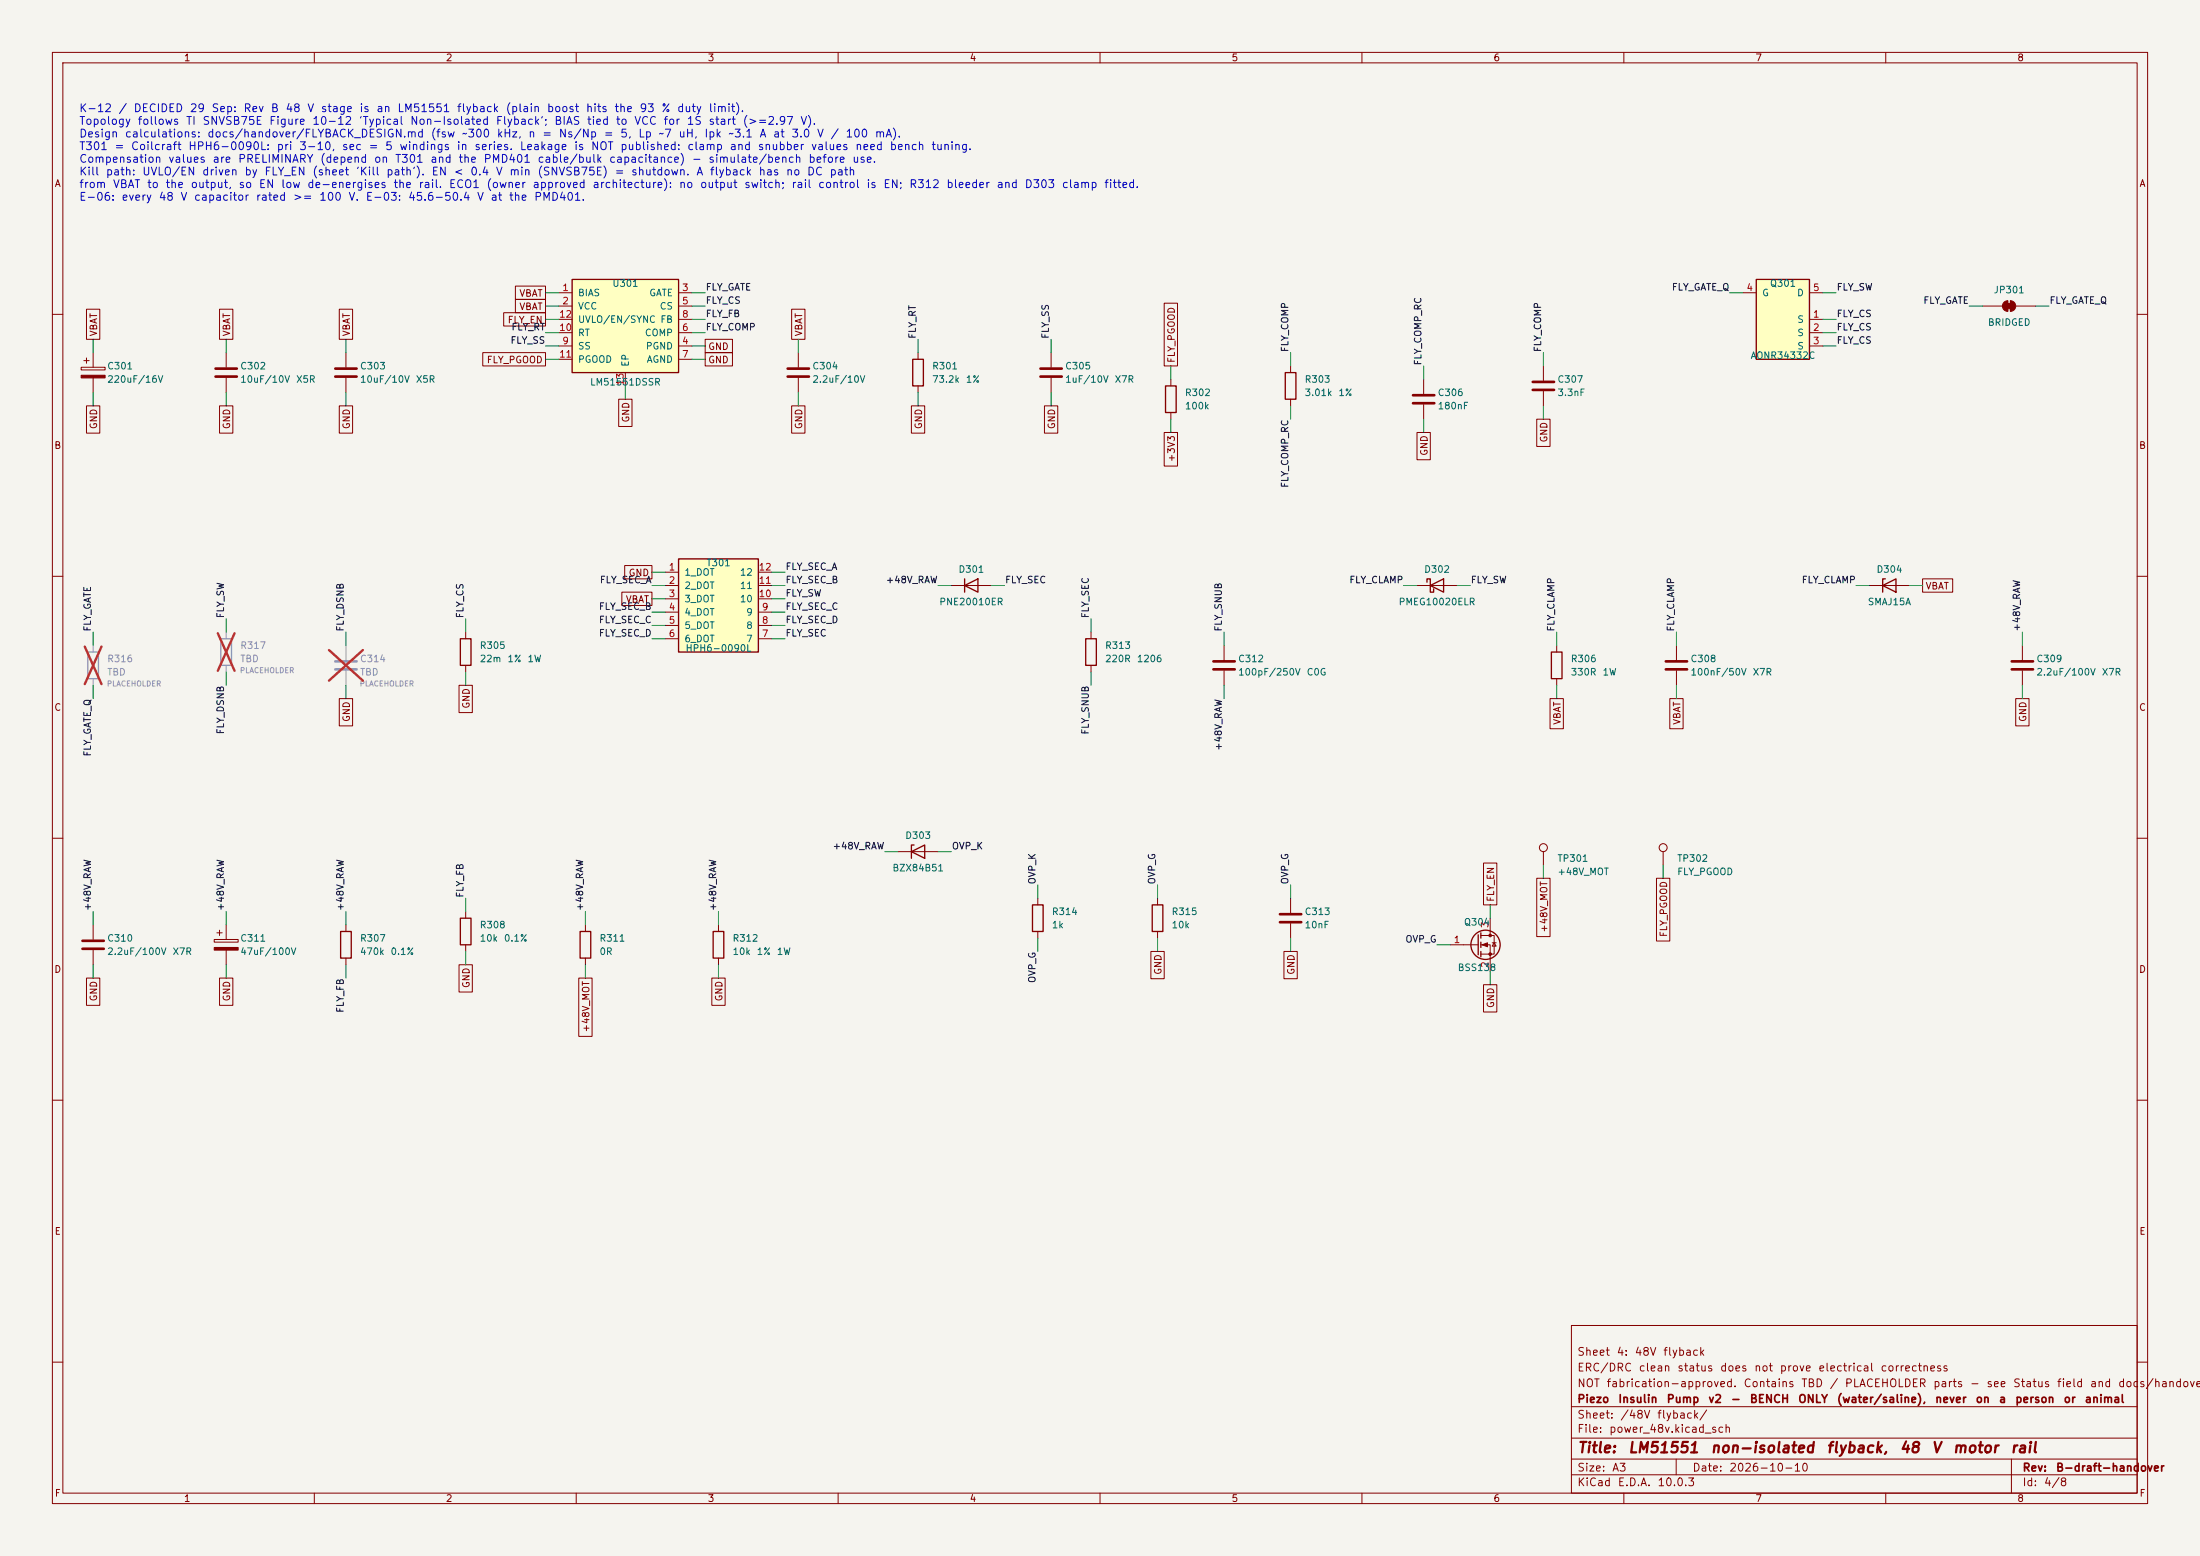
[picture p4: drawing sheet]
<svg xmlns="http://www.w3.org/2000/svg" width="420mm" height="297mm" viewBox="0 0 420 297" stroke-linecap="round" stroke-linejoin="round" font-family="sans-serif">
<path d="M0 0h420v297h-420z" fill="#f5f4ef" stroke="#f5f4ef" stroke-width=".19"/>
<g fill="none" stroke="#840000" stroke-width=".19">
<path d="M10 10h400v277h-400zM12 12h396v273h-396zM60 10v2M110 10v2M160 10v2M210 10v2M260 10v2M310 10v2M360 10v2M10 60h2M15.5 70.1h4.6v.5h-4.6zM16 68.8h1"/>
<path d="M16.5 68.3v1M17.8 67.3v2.8M17.8 72.1v2.8M43.2 67.3v2.8M43.2 72.1v2.8M152.4 67.3v2.8M152.4 72.1v2.8M175.3 67.3v1.3M175.3 73.7v1.2M200.7 67.3v2.8M200.7 72.1v2.8M223.5 72.4v1.3"/>
<path d="M223.5 78.7v1.3M246.4 69.9v1.2M246.4 76.2v1.3M271.8 72.4v2.8M271.8 77.2v2.8M294.6 69.9v2.7M294.6 74.7v2.8M408 60h2M10 110h2M181.6 111.8h7.6M270.5 111.8h7.6M408 110h2"/>
<path d="M208.3 120.7v1.2M208.3 127v1.3M233.7 123.2v2.8M233.7 128v2.8M297.2 123.2v1.3M297.2 129.5v1.3M320 123.2v2.8M320 128v2.8M10 160h2M408 160h2M171.4 162.6h7.7M294.6 162.6v2.5"/>
<path d="M10 210h2M408 210h2M300 253h108v32h-108zM10 260h2M300 278.5h108M300 274.5h108M300 268.5h108M320 278.5v3M384 278.5v6.5M408 260h2M60 285v2M110 285v2"/>
<path d="M160 285v2M210 285v2M260 285v2M300 281.5h108M310 285v2M360 285v2"/>
<circle cx="294.6" cy="161.8" r=".76"/>
</g>
<g fill="none" stroke="#840000" stroke-width=".51">
<path d="M41.1 70.4h4.1M41.1 71.9h4.1M150.4 70.4h4M150.4 71.9h4M198.6 70.4h4.1M198.6 71.9h4.1M269.7 75.4h4.1M269.7 77h4.1M292.6 72.9h4.1M292.6 74.4h4.1M231.6 126.2h4.1M231.6 127.8h4.1"/>
<path d="M318 126.2h4.1M318 127.8h4.1"/>
</g>
<path d="M174.2 68.6h2.1v5.1h-2.1zM222.5 73.7h2v5h-2zM245.4 71.1h2v5.1h-2zM184.1 111.8l2.6-1.3v2.5zM184.1 110.5v2.5M272.4 111.1v-.6h.6v2.5h.7v-.6M273 111.8l2.6-1.3v2.5zM207.3 121.9h2v5.1h-2zM296.2 124.5h2v5h-2zM174 162.6l2.5-1.3v2.5zM174.5 161.3h-.5v2.5" fill="none" stroke="#840000" stroke-width=".25"/>
<path d="M16.8 124.5h2v5h-2zM42.2 121.9h2v5.1h-2z" fill="none" stroke="#9c9b98" stroke-width=".25"/>
<path d="M17.8 123.2v1.3M17.8 129.5v1.3M43.2 120.7v1.2M43.2 127v1.3" fill="none" stroke="#9c9b98" stroke-width=".19"/>
<path d="M16.2 123.4l3.2 7.2M19.4 123.4l-3.2 7.2M41.6 120.9l3.2 7.1M44.8 120.9l-3.2 7.1" fill="none" stroke="#e12e31" stroke-width=".46"/>
<path d="M15.5 71.6h4.6v.5h-4.6z" fill="#840000" stroke="#840000" stroke-width=".19"/>
<path d="M109.2 53.3h20.3v17.8h-20.3z" fill="#ffffc2"/>
<path d="M109.2 53.3h20.3v17.8h-20.3zM87.9 121.9h2v5.1h-2z" fill="none" stroke="#840000" stroke-width=".25"/>
<g fill="none" stroke="#840000" stroke-width=".19">
<path d="M106.7 55.9h2.5M106.7 58.4h2.5M129.5 55.9h2.6M129.5 58.4h2.6M66 67.3v2.8M66 72.1v2.8M106.7 66h2.5M106.7 63.5h2.5M106.7 68.6h2.5M106.7 61h2.5M119.4 71.1v2.6M129.5 66h2.6"/>
<path d="M129.5 63.5h2.6M129.5 68.6h2.6M129.5 61h2.6M88.9 120.7v1.2M88.9 127v1.3"/>
</g>
<path d="M64 70.4h4.1M64 71.9h4.1" fill="none" stroke="#840000" stroke-width=".51"/>
<path d="M64 126.2h4.1M64 127.8h4.1" fill="none" stroke="#9c9b98" stroke-width=".51"/>
<path d="M66 123.2v2.8M66 128v2.8" fill="none" stroke="#9c9b98" stroke-width=".19"/>
<path d="M62.8 124.1l6.5 5.8M69.3 124.1l-6.5 5.8" fill="none" stroke="#e12e31" stroke-width=".46"/>
<path d="M129.5 106.7h15.3v17.8h-15.3z" fill="#ffffc2"/>
<path d="M129.5 106.7h15.3v17.8h-15.3z" fill="none" stroke="#840000" stroke-width=".25"/>
<path d="M127 109.2h2.5M127 111.8h2.5M127 114.3h2.5M127 116.8h2.5M127 119.4h2.5M144.8 109.2h2.5M144.8 111.8h2.5M144.8 114.3h2.5M144.8 116.8h2.5M144.8 119.4h2.5M127 121.9h2.5M144.8 121.9h2.5" fill="none" stroke="#840000" stroke-width=".19"/>
<path d="M335.3 53.3h10.1v15.3h-10.1z" fill="#ffffc2"/>
<g fill="none" stroke="#840000" stroke-width=".25">
<path d="M335.3 53.3h10.1v15.3h-10.1zM359.4 111.8l2.5-1.3v2.5zM359.9 110.5h-.5v2.5M65 177.8h2.1v5.1h-2.1zM87.9 175.3h2v5h-2zM110.7 177.8h2.1v5.1h-2.1zM136.1 177.8h2.1v5.1h-2.1zM197.1 172.7h2v5.1h-2zM220 172.7h2v5.1h-2zM282.2 178.4v3.8M282.7 178.1v1M282.7 179.8v1"/>
<path d="M282.7 181.6v1"/>
<circle cx="283.6" cy="180.3" r="2.79"/>
</g>
<g fill="none" stroke="#840000" stroke-width=".19">
<path d="M16.5 59h2.6v5.8h-2.6zM41.9 59h2.6v5.8h-2.6zM64.8 59h2.5v5.8h-2.5zM96.2 59.7h7.9v2.5h-7.9zM98.4 54.6h5.7v2.6h-5.7zM98.4 57.1h5.7v2.6h-5.7zM151.1 59h2.6v5.8h-2.6zM222.2 57.9h2.6v12h-2.6zM332.7 55.9h2.6M345.4 55.9h2.6M378.5 58.4h3.8M383.3 57.4v2"/>
<path d="M383.8 57.4v2M384.8 58.4h3.8M16.5 77.5h2.6v5.2h-2.6zM41.9 77.5h2.6v5.2h-2.6zM64.8 77.5h2.5v5.2h-2.5zM92.2 67.3h11.9v2.6h-11.9zM118.1 76.2h2.6v5.2h-2.6zM134.6 64.8h5.2v2.5h-5.2zM134.6 67.3h5.2v2.6h-5.2zM151.1 77.5h2.6v5.2h-2.6zM174 77.5h2.5v5.2h-2.5zM199.4 77.5h2.5v5.2h-2.5z"/>
<path d="M345.4 61h2.6M345.4 63.5h2.6M345.4 66h2.6M222.2 82.6h2.6v6.4h-2.6zM270.5 82.6h2.6v5.2h-2.6zM293.4 80h2.5v5.2h-2.5zM118.7 113h5.8v2.6h-5.8zM119.3 107.9h5.2v2.6h-5.2zM356.9 111.8h7.6M367 110.5h5.8v2.5h-5.8zM64.8 133.4h2.5v5.2h-2.5zM87.6 130.8h2.6v5.2h-2.6z"/>
<path d="M295.9 133.4h2.6v5.7h-2.6zM318.8 133.4h2.5v5.7h-2.5zM384.8 133.4h2.6v5.2h-2.6zM386.1 123.2v2.8M386.1 128v2.8M17.8 176.5v2.8M40.9 179.3h4.6v.5h-4.6zM41.4 178.1h1M41.9 177.5v1.1M43.2 176.5v2.8M66 176.5v1.3M88.9 174v1.3"/>
<path d="M111.8 176.5v1.3M137.2 176.5v1.3M198.1 171.5v1.2M198.1 177.8v1.3M221 171.5v1.2M221 177.8v1.3M246.4 171.5v2.7M246.4 176.3v2.8M282.7 178.6h2.5v3.5h-2.5M283.2 164.7h2.6v8h-2.6zM284.5 175.3v3.3M284.9 180h.7"/>
<path d="M285.2 180l.4 .6h-.7zM293.4 167.6h2.5v11.2h-2.5zM316.2 167.6h2.6v12h-2.6zM317.5 162.6v2.5M16.5 186.7h2.6v5.2h-2.6zM17.8 181.4v2.8M41.9 186.7h2.6v5.2h-2.6zM43.2 181.4v2.8M66 182.9v1.3M87.6 184.2h2.6v5.2h-2.6zM88.9 180.3v1.3M110.5 186.7h2.5v11.1h-2.5z"/>
<path d="M111.8 182.9v1.3M135.9 186.7h2.5v5.2h-2.5zM137.2 182.9v1.3M219.7 181.6h2.6v5.2h-2.6zM245.1 181.6h2.6v5.2h-2.6zM276.9 180.3h5.3M282.7 180.3h1.8v5.1M283.2 188h2.6v5.2h-2.6z"/>
<circle cx="317.5" cy="161.8" r=".76"/>
</g>
<g fill="#840000" stroke="#840000" stroke-width=".19">
<path d="M383 57.9h1v1h-1z"/>
<path d="M382.6 57.7l.7-.3v2a1.02 1.02 0 0 1-.9-.6 1.02 1.02 0 0 1 .2-1.1z"/>
<path d="M383.8 57.4a1.02 1.02 0 0 1 1 1 1.02 1.02 0 0 1-1 1z"/>
<path d="M40.9 180.8h4.6v.6h-4.6z"/>
<path d="M283 180.3l1-.3v.7z"/>
<circle cx="284.5" cy="178.6" r=".25"/>
<circle cx="284.5" cy="182.1" r=".25"/>
</g>
<path d="M384 126.2h4.1M384 127.8h4.1M15.7 179.6h4.1M244.3 174.5h4.1M244.3 176h4.1M15.7 181.1h4.1" fill="none" stroke="#840000" stroke-width=".51"/>
<g fill="none" stroke="#009600" stroke-width=".19">
<path d="M104.1 55.9h2.6M104.1 58.4h2.6M132.1 55.9h2.5M132.1 58.4h2.5M330.2 55.9h2.5M348 55.9h2.5M375.9 58.4h2.6M388.6 58.4h2.6M17.8 64.8v2.5M17.8 74.9v2.6M43.2 64.8v2.5M43.2 74.9v2.6"/>
<path d="M66 64.8v2.5M66 74.9v2.6M104.1 63.5h2.6M104.1 61h2.6M104.1 66h2.6M104.1 68.6h2.6M119.4 73.7v2.5M132.1 63.5h2.5M132.1 61h2.5M132.1 66h2.5M132.1 68.6h2.5M152.4 64.8v2.5"/>
<path d="M152.4 74.9v2.6M175.3 64.8v2.5M175.3 74.9v2.6M200.7 64.8v2.5M200.7 74.9v2.6M223.5 69.9v2.5M246.4 67.3v2.6M246.4 77.5v2.5M271.8 69.9v2.5M294.6 67.3v2.6M294.6 77.5v2.5M348 63.5h2.5"/>
<path d="M348 61h2.5M348 66h2.5M223.5 80v2.6M271.8 80v2.6M43.2 118.1v2.6M88.9 118.1v2.6M124.5 109.2h2.5M124.5 111.8h2.5M124.5 114.3h2.5M124.5 116.8h2.5M124.5 119.4h2.5M147.3 109.2h2.6"/>
<path d="M147.3 111.8h2.6M147.3 114.3h2.6M147.3 116.8h2.6M147.3 119.4h2.6M179.1 111.8h2.5M189.2 111.8h2.6M208.3 118.1v2.6M268 111.8h2.5M278.1 111.8h2.6M354.3 111.8h2.6M364.5 111.8h2.5M17.8 120.7v2.5"/>
<path d="M17.8 130.8v2.6M43.2 128.3v2.5M66 120.7v2.5M66 130.8v2.6M88.9 128.3v2.5M124.5 121.9h2.5M147.3 121.9h2.6M208.3 128.3v2.5M233.7 120.7v2.5M233.7 130.8v2.6M297.2 120.7v2.5M297.2 130.8v2.6"/>
<path d="M320 120.7v2.5M320 130.8v2.6M386.1 120.7v2.5M386.1 130.8v2.6M17.8 174v2.5M43.2 174v2.5M66 174v2.5M88.9 171.5v2.5M111.8 174v2.5M137.2 174v2.5M168.9 162.6h2.5M179.1 162.6h2.5"/>
<path d="M198.1 168.9v2.6M198.1 179.1v2.5M221 168.9v2.6M221 179.1v2.5M246.4 168.9v2.6M246.4 179.1v2.5M284.5 172.7v2.6M294.6 165.1v2.5M317.5 165.1v2.5M17.8 184.2v2.5M43.2 184.2v2.5M66 184.2v2.5"/>
<path d="M88.9 181.6v2.6M111.8 184.2v2.5M137.2 184.2v2.5M274.3 180.3h2.6M284.5 185.4v2.6"/>
</g>
<g font-size="2" fill="#840000">
<text x="301" y="277.8">Title:</text>
<text x="310.7" y="277.8">LM51551</text>
<text x="326.4" y="277.8">non-isolated</text>
<text x="348.5" y="277.8">flyback,</text>
<text x="362.5" y="277.8">48</text>
<text x="368.6" y="277.8">V</text>
<text x="372.7" y="277.8">motor</text>
<text x="383.6" y="277.8">rail</text>
</g>
<g font-size="1.5" fill="#0000c2">
<text x="15" y="21.8">K-12</text>
<text x="22.5" y="21.8">/</text>
<text x="25.4" y="21.8">DECIDED</text>
<text x="36.1" y="21.8">29</text>
<text x="40.3" y="21.8">Sep:</text>
<text x="46.4" y="21.8">Rev</text>
<text x="51.6" y="21.8">B</text>
<text x="54.4" y="21.8">48</text>
<text x="58.5" y="21.8">V</text>
<text x="61.1" y="21.8">stage</text>
<text x="68.5" y="21.8">is</text>
<text x="71.7" y="21.8">an</text>
<text x="75.7" y="21.8">LM51551</text>
<text x="87.1" y="21.8">flyback</text>
<text x="96.4" y="21.8">(plain</text>
<text x="104.3" y="21.8">boost</text>
<text x="111.7" y="21.8">hits</text>
<text x="117.2" y="21.8">the</text>
<text x="122" y="21.8">93</text>
<text x="126.1" y="21.8">%</text>
<text x="129.1" y="21.8">duty</text>
<text x="135.2" y="21.8">limit).</text>
<text x="15" y="24.2">Topology</text>
<text x="15" y="26.6">Design</text>
<text x="15" y="29">T301</text>
<text x="21.7" y="29">=</text>
<text x="23.7" y="26.6">calculations:</text>
<text x="24.9" y="29">Coilcraft</text>
<text x="26.2" y="24.2">follows</text>
<text x="35.4" y="24.2">TI</text>
<text x="35.8" y="29">HPH6-0090L:</text>
<text x="38.5" y="24.2">SNVSB75E</text>
<text x="39.5" y="26.6">docs/handover/FLYBACK_DESIGN.md</text>
<text x="51.3" y="24.2">Figure</text>
<text x="52.7" y="29">pri</text>
<text x="57" y="29">3-10,</text>
<text x="59.5" y="24.2">10-12</text>
<text x="65.2" y="29">sec</text>
<text x="68.4" y="24.2">'Typical</text>
<text x="70.2" y="29">=</text>
<text x="73.4" y="29">5</text>
<text x="76.1" y="29">windings</text>
<text x="78.2" y="24.2">Non-Isolated</text>
<text x="82.1" y="26.6">(fsw</text>
<text x="87.1" y="29">in</text>
<text x="88.1" y="26.6">~300</text>
<text x="90.4" y="29">series.</text>
<text x="94.5" y="24.2">Flyback';</text>
<text x="94.7" y="26.6">kHz,</text>
<text x="99.1" y="29">Leakage</text>
<text x="100.7" y="26.6">n</text>
<text x="103.4" y="26.6">=</text>
<text x="105.7" y="24.2">BIAS</text>
<text x="106.5" y="26.6">Ns/Np</text>
<text x="109.5" y="29">is</text>
<text x="111.9" y="24.2">tied</text>
<text x="112.7" y="29">NOT</text>
<text x="115.1" y="26.6">=</text>
<text x="117.4" y="24.2">to</text>
<text x="118.3" y="26.6">5,</text>
<text x="118.3" y="29">published:</text>
<text x="121" y="24.2">VCC</text>
<text x="121.7" y="26.6">Lp</text>
<text x="125.6" y="26.6">~7</text>
<text x="126.5" y="24.2">for</text>
<text x="129.4" y="26.6">uH,</text>
<text x="131" y="24.2">1S</text>
<text x="131.1" y="29">clamp</text>
<text x="134.3" y="26.6">Ipk</text>
<text x="135.1" y="24.2">start</text>
<text x="138.9" y="26.6">~3.1</text>
<text x="139.2" y="29">and</text>
<text x="141.7" y="24.2">(&gt;=2.97</text>
<text x="144.5" y="29">snubber</text>
<text x="144.9" y="26.6">A</text>
<text x="147.5" y="26.6">at</text>
<text x="151" y="26.6">3.0</text>
<text x="152.7" y="24.2">V).</text>
<text x="154.7" y="29">values</text>
<text x="155.8" y="26.6">V</text>
<text x="158.4" y="26.6">/</text>
<text x="161.3" y="26.6">100</text>
<text x="163.1" y="29">need</text>
<text x="166.9" y="26.6">mA).</text>
<text x="169.7" y="29">bench</text>
<text x="177.7" y="29">tuning.</text>
<text x="15" y="31.4">Compensation</text>
<text x="15" y="33.8">Kill</text>
<text x="20.1" y="33.8">path:</text>
<text x="27" y="33.8">UVLO/EN</text>
<text x="32" y="31.4">values</text>
<text x="38.5" y="33.8">driven</text>
<text x="40.5" y="31.4">are</text>
<text x="45.3" y="31.4">PRELIMINARY</text>
<text x="46.6" y="33.8">by</text>
<text x="50.4" y="33.8">FLY_EN</text>
<text x="59.5" y="33.8">(sheet</text>
<text x="61" y="31.4">(depend</text>
<text x="67.8" y="33.8">'Kill</text>
<text x="71.3" y="31.4">on</text>
<text x="73.6" y="33.8">path').</text>
<text x="75.3" y="31.4">T301</text>
<text x="82" y="31.4">and</text>
<text x="82.3" y="33.8">EN</text>
<text x="86.5" y="33.8">&lt;</text>
<text x="87.4" y="31.4">the</text>
<text x="89.7" y="33.8">0.4</text>
<text x="92.2" y="31.4">PMD401</text>
<text x="94.5" y="33.8">V</text>
<text x="97.1" y="33.8">min</text>
<text x="102.5" y="33.8">(SNVSB75E)</text>
<text x="102.5" y="31.4">cable/bulk</text>
<text x="116.2" y="31.4">capacitance)</text>
<text x="117.2" y="33.8">=</text>
<text x="120.4" y="33.8">shutdown.</text>
<text x="132" y="31.4">-</text>
<text x="132.8" y="33.8">A</text>
<text x="135.1" y="31.4">simulate/bench</text>
<text x="135.4" y="33.8">flyback</text>
<text x="144.7" y="33.8">has</text>
<text x="149.9" y="33.8">no</text>
<text x="153.9" y="33.8">DC</text>
<text x="154.2" y="31.4">before</text>
<text x="158.2" y="33.8">path</text>
<text x="162.6" y="31.4">use.</text>
<text x="15" y="36.3">from</text>
<text x="15" y="38.7">E-06:</text>
<text x="21.4" y="36.3">VBAT</text>
<text x="23.1" y="38.7">every</text>
<text x="28" y="36.3">to</text>
<text x="30.2" y="38.7">48</text>
<text x="31.5" y="36.3">the</text>
<text x="34.3" y="38.7">V</text>
<text x="36.3" y="36.3">output,</text>
<text x="36.9" y="38.7">capacitor</text>
<text x="45.4" y="36.3">so</text>
<text x="48.7" y="38.7">rated</text>
<text x="49.3" y="36.3">EN</text>
<text x="53.5" y="36.3">low</text>
<text x="55.8" y="38.7">&gt;=</text>
<text x="58.5" y="36.3">de-energises</text>
<text x="60.8" y="38.7">100</text>
<text x="66.4" y="38.7">V.</text>
<text x="69.7" y="38.7">E-03:</text>
<text x="75" y="36.3">the</text>
<text x="77.8" y="38.7">45.6-50.4</text>
<text x="79.8" y="36.3">rail.</text>
<text x="85.6" y="36.3">ECO1</text>
<text x="90.9" y="38.7">V</text>
<text x="92.7" y="36.3">(owner</text>
<text x="93.5" y="38.7">at</text>
<text x="97" y="38.7">the</text>
<text x="101.5" y="36.3">approved</text>
<text x="101.8" y="38.7">PMD401.</text>
<text x="113" y="36.3">architecture):</text>
<text x="129.5" y="36.3">no</text>
<text x="133.5" y="36.3">output</text>
<text x="142" y="36.3">switch;</text>
<text x="151" y="36.3">rail</text>
<text x="156.1" y="36.3">control</text>
<text x="165.3" y="36.3">is</text>
<text x="168.5" y="36.3">EN;</text>
<text x="173.5" y="36.3">R312</text>
<text x="180.5" y="36.3">bleeder</text>
<text x="190.1" y="36.3">and</text>
<text x="195.5" y="36.3">D303</text>
<text x="202.6" y="36.3">clamp</text>
<text x="210.7" y="36.3">fitted.</text>
</g>
<g font-size="1.5" fill="#840000">
<text x="301" y="262.1">ERC/DRC</text>
<text x="301" y="259.1">Sheet</text>
<text x="308.5" y="259.1">4:</text>
<text x="311.9" y="259.1">48V</text>
<text x="312.7" y="262.1">clean</text>
<text x="317.4" y="259.1">flyback</text>
<text x="320.1" y="262.1">status</text>
<text x="328.2" y="262.1">does</text>
<text x="334.8" y="262.1">not</text>
<text x="339.6" y="262.1">prove</text>
<text x="347" y="262.1">electrical</text>
<text x="358.9" y="262.1">correctness</text>
<text x="301" y="268.1">Piezo</text>
<text x="301" y="265.1">NOT</text>
<text x="306.6" y="265.1">fabrication-approved.</text>
<text x="308.8" y="268.1">Insulin</text>
<text x="318" y="268.1">Pump</text>
<text x="326" y="268.1">v2</text>
<text x="330.3" y="268.1">-</text>
<text x="332.7" y="265.1">Contains</text>
<text x="333.9" y="268.1">BENCH</text>
<text x="343.2" y="268.1">ONLY</text>
<text x="343.7" y="265.1">TBD</text>
<text x="349.2" y="265.1">/</text>
<text x="350.5" y="268.1">(water/saline),</text>
<text x="352.1" y="265.1">PLACEHOLDER</text>
<text x="368.9" y="265.1">parts</text>
<text x="369.3" y="268.1">never</text>
<text x="375.9" y="265.1">-</text>
<text x="377" y="268.1">on</text>
<text x="379.1" y="265.1">see</text>
<text x="381.5" y="268.1">a</text>
<text x="384.2" y="265.1">Status</text>
<text x="384.6" y="268.1">person</text>
<text x="392.6" y="265.1">field</text>
<text x="393.8" y="268.1">or</text>
<text x="397.9" y="268.1">animal</text>
<text x="398.9" y="265.1">and</text>
<text x="404.2" y="265.1">docs/handover</text>
<text x="301" y="273.8">File:</text>
<text x="301" y="271.1">Sheet:</text>
<text x="307.1" y="273.8">power_48v.kicad_sch</text>
<text x="309.2" y="271.1">/48V</text>
<text x="316.2" y="271.1">flyback/</text>
<text x="301" y="281.2">Size:</text>
<text x="307.6" y="281.2">A3</text>
<text x="323" y="281.2">Date:</text>
<text x="330" y="281.2">2026-10-10</text>
<text x="386" y="281.2">Rev:</text>
<text x="392.4" y="281.2">B-draft-handover</text>
<text x="301" y="284">KiCad</text>
<text x="308.7" y="284">E.D.A.</text>
<text x="316.3" y="284">10.0.3</text>
<text x="386" y="284">Id:</text>
<text x="390.1" y="284">4/8</text>
</g>
<g font-size="1.3" fill="#840000">
<text x="35" y="12">1</text>
<text x="85" y="12">2</text>
<text x="135" y="12">3</text>
<text x="185" y="12">4</text>
<text x="235" y="12">5</text>
<text x="285" y="12">6</text>
<text x="335" y="12">7</text>
<text x="385" y="12">8</text>
<text x="10.3" y="36">A</text>
<text x="408.3" y="36">A</text>
<text x="99" y="56.9">VBAT</text>
<text x="99" y="59.5">VBAT</text>
<text x="18.8" y="64.3" transform="rotate(-90 18.8 64.3)">VBAT</text>
<text x="44.2" y="64.3" transform="rotate(-90 44.2 64.3)">VBAT</text>
<text x="67.1" y="64.3" transform="rotate(-90 67.1 64.3)">VBAT</text>
<text x="96.8" y="62">FLY_EN</text>
<text x="153.5" y="64.3" transform="rotate(-90 153.5 64.3)">VBAT</text>
<text x="92.8" y="69.6">FLY_PGOOD</text>
<text x="135.1" y="67.1">GND</text>
<text x="135.1" y="69.6">GND</text>
<text x="224.6" y="69.4" transform="rotate(-90 224.6 69.4)">FLY_PGOOD</text>
<text x="18.8" y="82" transform="rotate(-90 18.8 82)">GND</text>
<text x="44.2" y="82" transform="rotate(-90 44.2 82)">GND</text>
<text x="67.1" y="82" transform="rotate(-90 67.1 82)">GND</text>
<text x="120.4" y="80.8" transform="rotate(-90 120.4 80.8)">GND</text>
<text x="153.5" y="82" transform="rotate(-90 153.5 82)">GND</text>
<text x="176.3" y="82" transform="rotate(-90 176.3 82)">GND</text>
<text x="201.7" y="82" transform="rotate(-90 201.7 82)">GND</text>
<text x="10.3" y="86">B</text>
<text x="224.6" y="88.3" transform="rotate(-90 224.6 88.3)">+3V3</text>
<text x="272.8" y="87.1" transform="rotate(-90 272.8 87.1)">GND</text>
<text x="295.7" y="84.6" transform="rotate(-90 295.7 84.6)">GND</text>
<text x="408.2" y="86">B</text>
<text x="119.9" y="110.3">GND</text>
<text x="367.5" y="112.8">VBAT</text>
<text x="119.4" y="115.4">VBAT</text>
<text x="10.3" y="136">C</text>
<text x="67.1" y="137.9" transform="rotate(-90 67.1 137.9)">GND</text>
<text x="90" y="135.4" transform="rotate(-90 90 135.4)">GND</text>
<text x="387.1" y="137.9" transform="rotate(-90 387.1 137.9)">GND</text>
<text x="408.2" y="136">C</text>
<text x="298.2" y="138.4" transform="rotate(-90 298.2 138.4)">VBAT</text>
<text x="321.1" y="138.4" transform="rotate(-90 321.1 138.4)">VBAT</text>
<text x="285.5" y="172.2" transform="rotate(-90 285.5 172.2)">FLY_EN</text>
<text x="295.7" y="178.1" transform="rotate(-90 295.7 178.1)">+48V_MOT</text>
<text x="318.6" y="179" transform="rotate(-90 318.6 179)">FLY_PGOOD</text>
<text x="10.3" y="186">D</text>
<text x="408.2" y="186">D</text>
<text x="18.8" y="191.2" transform="rotate(-90 18.8 191.2)">GND</text>
<text x="44.2" y="191.2" transform="rotate(-90 44.2 191.2)">GND</text>
<text x="90" y="188.7" transform="rotate(-90 90 188.7)">GND</text>
<text x="138.2" y="191.2" transform="rotate(-90 138.2 191.2)">GND</text>
<text x="222" y="186.2" transform="rotate(-90 222 186.2)">GND</text>
<text x="247.4" y="186.2" transform="rotate(-90 247.4 186.2)">GND</text>
<text x="112.8" y="197.2" transform="rotate(-90 112.8 197.2)">+48V_MOT</text>
<text x="285.5" y="192.5" transform="rotate(-90 285.5 192.5)">GND</text>
<text x="10.3" y="236">E</text>
<text x="408.3" y="236">E</text>
<text x="10.3" y="286">F</text>
<text x="35" y="287">1</text>
<text x="85" y="287">2</text>
<text x="135" y="287">3</text>
<text x="185" y="287">4</text>
<text x="235" y="287">5</text>
<text x="285" y="287">6</text>
<text x="335" y="287">7</text>
<text x="385" y="287">8</text>
<text x="408.3" y="286">F</text>
</g>
<g font-size="1.3" fill="#a90000">
<text x="107.2" y="55.9">1</text>
<text x="107.2" y="58.4">2</text>
<text x="130.1" y="55.9">3</text>
<text x="130.1" y="58.4">5</text>
<text x="333.3" y="55.9">4</text>
<text x="346" y="55.9">5</text>
<text x="106.6" y="63.5">10</text>
<text x="106.6" y="60.9">12</text>
<text x="130.1" y="63.5">6</text>
<text x="130.1" y="60.9">8</text>
<text x="346" y="60.9">1</text>
<text x="346" y="63.5">2</text>
<text x="106.6" y="68.6">11</text>
<text x="107.2" y="66">9</text>
<text x="130.1" y="66">4</text>
<text x="130.1" y="68.6">7</text>
<text x="346" y="66">3</text>
<text x="119.4" y="73.7" transform="rotate(-90 119.4 73.7)">13</text>
<text x="127.6" y="109.2">1</text>
<text x="127.6" y="111.7">2</text>
<text x="144.7" y="111.7">11</text>
<text x="144.7" y="109.2">12</text>
<text x="127.6" y="114.3">3</text>
<text x="127.6" y="116.8">4</text>
<text x="127.6" y="119.4">5</text>
<text x="144.7" y="114.3">10</text>
<text x="145.3" y="119.4">8</text>
<text x="145.3" y="116.8">9</text>
<text x="127.6" y="121.9">6</text>
<text x="145.3" y="121.9">7</text>
<text x="284.5" y="177.2" transform="rotate(-90 284.5 177.2)">3</text>
<text x="277.4" y="180.3">1</text>
<text x="284.5" y="184.9" transform="rotate(-90 284.5 184.9)">2</text>
</g>
<g font-size="1.3" fill="#006464">
<text x="110.2" y="56.9">BIAS</text>
<text x="110.2" y="59.4">VCC</text>
<text x="116.8" y="55.1">U301</text>
<text x="123.8" y="56.9">GATE</text>
<text x="125.8" y="59.4">CS</text>
<text x="336.3" y="56.9">G</text>
<text x="337.8" y="55.1">Q301</text>
<text x="343" y="56.9">D</text>
<text x="380.5" y="56.3">JP301</text>
<text x="110.2" y="64.5">RT</text>
<text x="110.2" y="61.9">UVLO/EN/SYNC FB</text>
<text x="123" y="64.5">COMP</text>
<text x="343" y="61.9">S</text>
<text x="343" y="64.5">S</text>
<text x="379.4" y="62.5">BRIDGED</text>
<text x="20.4" y="70.8">C301</text>
<text x="45.8" y="70.8">C302</text>
<text x="68.6" y="70.8">C303</text>
<text x="110.2" y="67">SS</text>
<text x="110.2" y="69.6">PGOOD</text>
<text x="120.4" y="70.1" transform="rotate(-90 120.4 70.1)">EP</text>
<text x="123.2" y="67">PGND</text>
<text x="123.4" y="69.6">AGND</text>
<text x="155" y="70.8">C304</text>
<text x="177.8" y="70.8">R301</text>
<text x="203.2" y="70.8">C305</text>
<text x="334.1" y="68.8">AONR34332C</text>
<text x="343" y="67">S</text>
<text x="20.4" y="73.4">220uF/16V</text>
<text x="45.8" y="73.4">10uF/10V</text>
<text x="56.4" y="73.4">X5R</text>
<text x="68.6" y="73.4">10uF/10V</text>
<text x="79.3" y="73.4">X5R</text>
<text x="112.5" y="73.9">LM51551DSSR</text>
<text x="155" y="73.4">2.2uF/10V</text>
<text x="177.8" y="73.4">73.2k</text>
<text x="184.3" y="73.4">1%</text>
<text x="203.2" y="73.4">1uF/10V</text>
<text x="212.7" y="73.4">X7R</text>
<text x="226.1" y="75.9">R302</text>
<text x="249" y="73.4">R303</text>
<text x="249" y="75.9">3.01k</text>
<text x="255.4" y="75.9">1%</text>
<text x="274.4" y="75.9">C306</text>
<text x="297.2" y="73.4">C307</text>
<text x="297.2" y="75.9">3.3nF</text>
<text x="226.1" y="78.4">100k</text>
<text x="274.4" y="78.4">180nF</text>
<text x="130.6" y="110.2">1_DOT</text>
<text x="130.6" y="112.7">2_DOT</text>
<text x="134.8" y="108.4">T301</text>
<text x="141.1" y="112.7">11</text>
<text x="141.1" y="110.2">12</text>
<text x="182.9" y="109.6">D301</text>
<text x="271.8" y="109.6">D302</text>
<text x="358.1" y="109.6">D304</text>
<text x="130.6" y="115.3">3_DOT</text>
<text x="130.6" y="117.8">4_DOT</text>
<text x="141.1" y="115.3">10</text>
<text x="142.4" y="117.8">9</text>
<text x="179.2" y="115.8">PNE20010ER</text>
<text x="266.9" y="115.8">PMEG10020ELR</text>
<text x="356.5" y="115.8">SMAJ15A</text>
<text x="91.5" y="124.2">R305</text>
<text x="130.6" y="120.4">5_DOT</text>
<text x="130.6" y="122.9">6_DOT</text>
<text x="130.8" y="124.7">HPH6-0090L</text>
<text x="142.4" y="122.9">7</text>
<text x="142.4" y="120.4">8</text>
<text x="210.9" y="124.2">R313</text>
<text x="91.5" y="126.7">22m</text>
<text x="96.8" y="126.7">1%</text>
<text x="100.6" y="126.7">1W</text>
<text x="210.9" y="126.7">220R</text>
<text x="216.9" y="126.7">1206</text>
<text x="236.3" y="126.7">C312</text>
<text x="236.3" y="129.2">100pF/250V</text>
<text x="249.3" y="129.2">C0G</text>
<text x="299.8" y="126.7">R306</text>
<text x="299.8" y="129.2">330R</text>
<text x="305.8" y="129.2">1W</text>
<text x="322.6" y="126.7">C308</text>
<text x="322.6" y="129.2">100nF/50V</text>
<text x="334.5" y="129.2">X7R</text>
<text x="388.7" y="126.7">C309</text>
<text x="388.7" y="129.2">2.2uF/100V</text>
<text x="401.1" y="129.2">X7R</text>
<text x="172.7" y="160.4">D303</text>
<text x="170.3" y="166.6">BZX84B51</text>
<text x="297.2" y="164.8">TP301</text>
<text x="297.2" y="167.3">+48V_MOT</text>
<text x="320.1" y="164.8">TP302</text>
<text x="320.1" y="167.3">FLY_PGOOD</text>
<text x="91.5" y="177.5">R308</text>
<text x="200.7" y="175">R314</text>
<text x="200.7" y="177.5">1k</text>
<text x="223.6" y="175">R315</text>
<text x="223.6" y="177.5">10k</text>
<text x="249" y="175">C313</text>
<text x="249" y="177.5">10nF</text>
<text x="279.4" y="177">Q304</text>
<text x="20.4" y="180">C310</text>
<text x="20.4" y="182.6">2.2uF/100V</text>
<text x="32.8" y="182.6">X7R</text>
<text x="45.8" y="180">C311</text>
<text x="45.8" y="182.6">47uF/100V</text>
<text x="68.6" y="180">R307</text>
<text x="68.6" y="182.6">470k</text>
<text x="74.4" y="182.6">0.1%</text>
<text x="91.5" y="180">10k</text>
<text x="96.1" y="180">0.1%</text>
<text x="114.3" y="180">R311</text>
<text x="114.3" y="182.6">0R</text>
<text x="139.7" y="180">R312</text>
<text x="139.7" y="182.6">10k</text>
<text x="144.4" y="182.6">1%</text>
<text x="148.2" y="182.6">1W</text>
<text x="278.2" y="185.7">BSS138</text>
</g>
<g font-size="1.3" fill="#0f0f0f">
<text x="134.6" y="58.3">FLY_CS</text>
<text x="134.6" y="55.8">FLY_GATE</text>
<text x="319.1" y="55.8">FLY_GATE_Q</text>
<text x="350.5" y="55.8">FLY_SW</text>
<text x="367.1" y="58.3">FLY_GATE</text>
<text x="391.2" y="58.3">FLY_GATE_Q</text>
<text x="97.3" y="65.9">FLY_SS</text>
<text x="97.5" y="63.4">FLY_RT</text>
<text x="134.6" y="60.8">FLY_FB</text>
<text x="134.6" y="63.4">FLY_COMP</text>
<text x="175.1" y="64.8" transform="rotate(-90 175.1 64.8)">FLY_RT</text>
<text x="200.5" y="64.8" transform="rotate(-90 200.5 64.8)">FLY_SS</text>
<text x="350.5" y="60.8">FLY_CS</text>
<text x="350.5" y="63.4">FLY_CS</text>
<text x="350.5" y="65.9">FLY_CS</text>
<text x="246.3" y="67.3" transform="rotate(-90 246.3 67.3)">FLY_COMP</text>
<text x="271.7" y="69.8" transform="rotate(-90 271.7 69.8)">FLY_COMP_RC</text>
<text x="294.5" y="67.3" transform="rotate(-90 294.5 67.3)">FLY_COMP</text>
<text x="246.3" y="93.2" transform="rotate(-90 246.3 93.2)">FLY_COMP_RC</text>
<text x="114.4" y="111.6">FLY_SEC_A</text>
<text x="149.9" y="109.1">FLY_SEC_A</text>
<text x="149.9" y="111.6">FLY_SEC_B</text>
<text x="169" y="111.6">+48V_RAW</text>
<text x="191.8" y="111.6">FLY_SEC</text>
<text x="257.5" y="111.6">FLY_CLAMP</text>
<text x="280.7" y="111.6">FLY_SW</text>
<text x="343.8" y="111.6">FLY_CLAMP</text>
<text x="43.1" y="118.1" transform="rotate(-90 43.1 118.1)">FLY_SW</text>
<text x="88.8" y="118.1" transform="rotate(-90 88.8 118.1)">FLY_CS</text>
<text x="114.2" y="116.7">FLY_SEC_B</text>
<text x="114.2" y="119.3">FLY_SEC_C</text>
<text x="149.9" y="116.7">FLY_SEC_C</text>
<text x="149.9" y="119.3">FLY_SEC_D</text>
<text x="149.9" y="114.2">FLY_SW</text>
<text x="208.2" y="118.1" transform="rotate(-90 208.2 118.1)">FLY_SEC</text>
<text x="17.7" y="120.7" transform="rotate(-90 17.7 120.7)">FLY_GATE</text>
<text x="65.9" y="120.7" transform="rotate(-90 65.9 120.7)">FLY_DSNB</text>
<text x="114.2" y="121.8">FLY_SEC_D</text>
<text x="149.9" y="121.8">FLY_SEC</text>
<text x="233.6" y="120.7" transform="rotate(-90 233.6 120.7)">FLY_SNUB</text>
<text x="297.1" y="120.7" transform="rotate(-90 297.1 120.7)">FLY_CLAMP</text>
<text x="319.9" y="120.7" transform="rotate(-90 319.9 120.7)">FLY_CLAMP</text>
<text x="386" y="120.7" transform="rotate(-90 386 120.7)">+48V_RAW</text>
<text x="43.1" y="140.3" transform="rotate(-90 43.1 140.3)">FLY_DSNB</text>
<text x="208.2" y="140.3" transform="rotate(-90 208.2 140.3)">FLY_SNUB</text>
<text x="233.6" y="143.4" transform="rotate(-90 233.6 143.4)">+48V_RAW</text>
<text x="17.7" y="144.5" transform="rotate(-90 17.7 144.5)">FLY_GATE_Q</text>
<text x="158.8" y="162.4">+48V_RAW</text>
<text x="181.6" y="162.4">OVP_K</text>
<text x="17.7" y="174" transform="rotate(-90 17.7 174)">+48V_RAW</text>
<text x="43.1" y="174" transform="rotate(-90 43.1 174)">+48V_RAW</text>
<text x="65.9" y="174" transform="rotate(-90 65.9 174)">+48V_RAW</text>
<text x="88.8" y="171.4" transform="rotate(-90 88.8 171.4)">FLY_FB</text>
<text x="111.6" y="174" transform="rotate(-90 111.6 174)">+48V_RAW</text>
<text x="137" y="174" transform="rotate(-90 137 174)">+48V_RAW</text>
<text x="198" y="168.9" transform="rotate(-90 198 168.9)">OVP_K</text>
<text x="220.9" y="168.9" transform="rotate(-90 220.9 168.9)">OVP_G</text>
<text x="246.3" y="168.9" transform="rotate(-90 246.3 168.9)">OVP_G</text>
<text x="268.2" y="180.2">OVP_G</text>
<text x="198" y="187.7" transform="rotate(-90 198 187.7)">OVP_G</text>
<text x="65.9" y="193.4" transform="rotate(-90 65.9 193.4)">FLY_FB</text>
</g>
<g font-size="1.3" fill="#939391">
<text x="45.8" y="124.2">R317</text>
<text x="20.4" y="126.7">R316</text>
<text x="20.4" y="129.2">TBD</text>
<text x="45.8" y="126.7">TBD</text>
<text x="68.6" y="126.7">C314</text>
<text x="68.6" y="129.2">TBD</text>
</g>
<g font-size="1" fill="#9c9b98">
<text x="20.3" y="131.3">PLACEHOLDER</text>
<text x="45.7" y="128.7">PLACEHOLDER</text>
<text x="68.6" y="131.3">PLACEHOLDER</text>
</g>
</svg>
